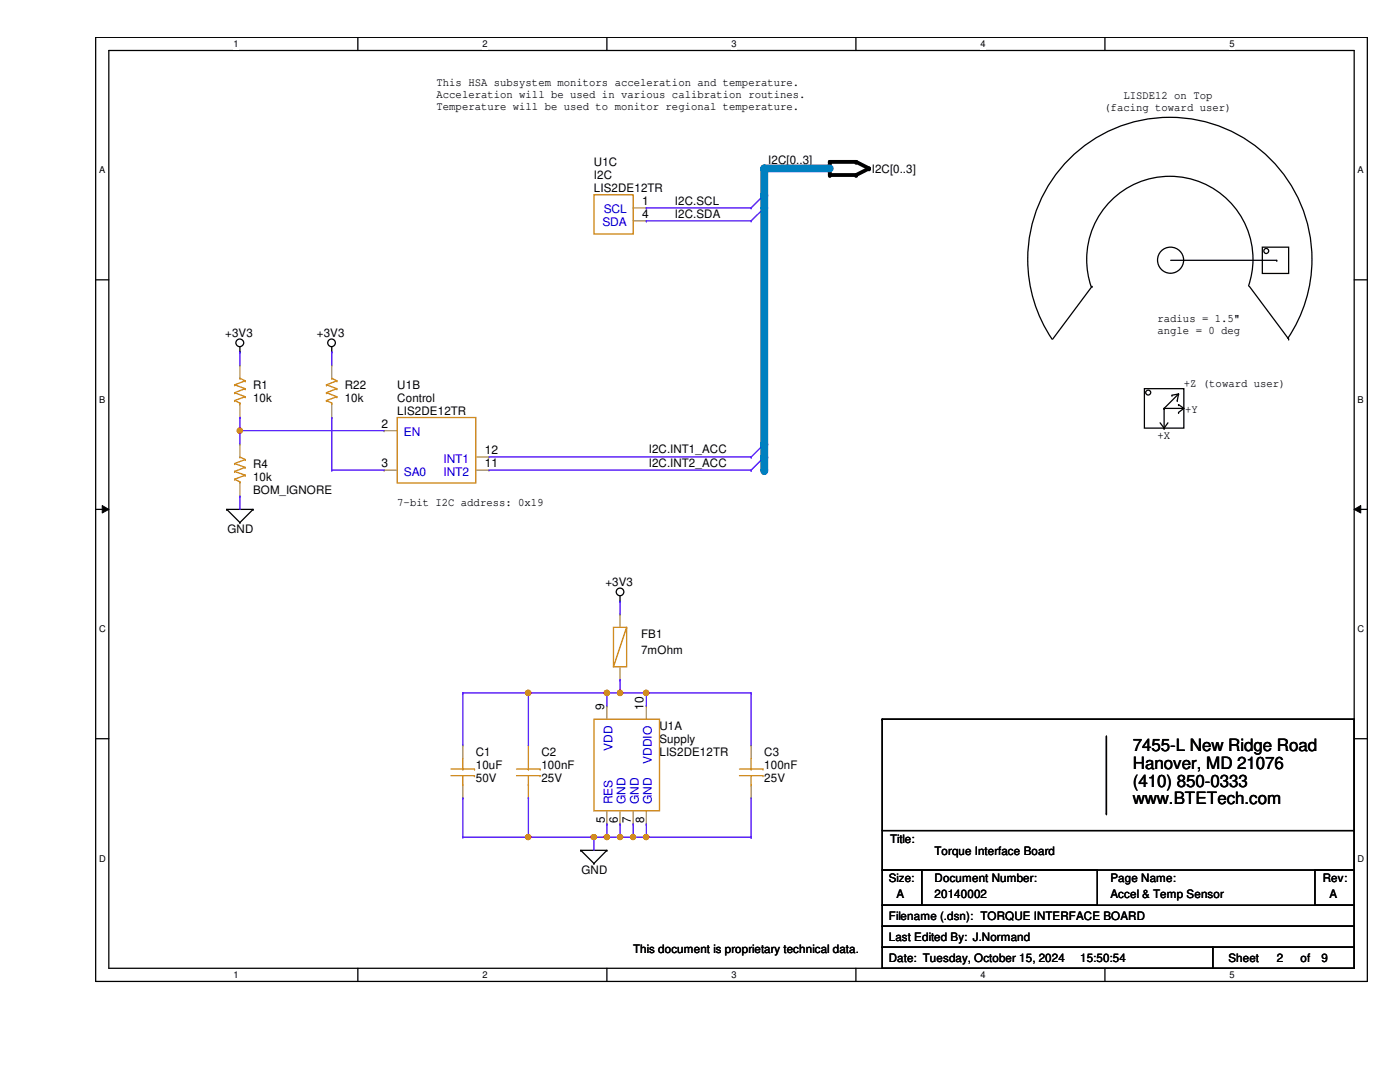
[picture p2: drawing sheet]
<svg xmlns="http://www.w3.org/2000/svg" width="279mm" height="216mm" viewBox="0 0 279 216" stroke-linecap="round" stroke-linejoin="round" font-family="sans-serif">
<path d="M19.1 7.5h253.8v188.3h-253.8zM21.7 10.1h248.6v183.1h-248.6z" fill="none" stroke="#000" stroke-width=".25"/>
<g fill="#fff">
<path d="M46.6 7.7h1v2.1h-1z"/>
<path d="M46.6 193.5h1v2.1h-1z"/>
</g>
<path d="M71.4 7.5v2.6M71.4 193.2v2.6" fill="none" stroke="#000" stroke-width=".25"/>
<g fill="#fff">
<path d="M96.3 7.7h1v2.1h-1z"/>
<path d="M96.3 193.5h1v2.1h-1z"/>
</g>
<path d="M121.1 7.5v2.6M121.1 193.2v2.6" fill="none" stroke="#000" stroke-width=".25"/>
<g fill="#fff">
<path d="M146 7.7h1v2.1h-1z"/>
<path d="M146 193.5h1v2.1h-1z"/>
</g>
<path d="M170.8 7.5v2.6M170.8 193.2v2.6" fill="none" stroke="#000" stroke-width=".25"/>
<g fill="#fff">
<path d="M195.7 7.7h1v2.1h-1z"/>
<path d="M195.7 193.5h1v2.1h-1z"/>
</g>
<path d="M220.5 7.5v2.6M220.5 193.2v2.6" fill="none" stroke="#000" stroke-width=".25"/>
<g fill="#fff">
<path d="M245.4 7.7h1v2.1h-1z"/>
<path d="M245.4 193.5h1v2.1h-1z"/>
<path d="M19.8 32.9h1.2v2.1h-1.2z"/>
<path d="M270.9 32.9h1.3v2.1h-1.3z"/>
<path d="M19.8 78.7h1.2v2.1h-1.2z"/>
<path d="M270.9 78.7h1.3v2.1h-1.3z"/>
</g>
<path d="M19.1 55.8h2.6M270.3 55.8h2.6" fill="none" stroke="#000" stroke-width=".25"/>
<g fill="#fff">
<path d="M19.8 124.5h1.3v2.1h-1.3z"/>
<path d="M270.9 124.5h1.3v2.1h-1.3z"/>
</g>
<path d="M19.1 101.6h2.6M270.3 101.6h2.6" fill="none" stroke="#000" stroke-width=".25"/>
<path d="M20.4 100.9l1.3 .7-1.3 .8zM270.3 101.6l1.3-.7v1.5z" fill="#000"/>
<path d="M20.4 100.9l1.3 .7-1.3 .8zM270.3 101.6l1.3-.7v1.5z" fill="none" stroke="#000" stroke-width=".2"/>
<g fill="#fff">
<path d="M19.8 170.3h1.3v2h-1.3z"/>
<path d="M270.9 170.3h1.3v2h-1.3z"/>
</g>
<g fill="none" stroke="#000" stroke-width=".25">
<path d="M217.9 57.1h.1M217.9 57.1l-7.8 10.5M233.6 51.9h21.2M249.2 57.1a16.6 16.6 0 0 0-15.8-21.9 16.6 16.6 0 0 0-15.6 22M249.3 57.1l7.9 10.5M251.9 49.3h5.3v5.3h-5.3zM254.8 51.9h.1M47.9 70.2h.1M47.9 69.2v1M66.2 70.2h.1M66.2 69.2v1M228.4 77.6h7.9v7.8h-7.9z"/>
<path d="M233.9 78.9h.1M235 79.9h.1M235.2 78.6h.1M235.2 78.6l-2.9 2.9M235.2 78.6l-.2 1.3M235.2 78.6l-1.3 .3M257 67.5a28.4 28.4 0 0 0-23.7-44.1 28.4 28.4 0 0 0-23.3 44.3M257.2 67.6h.1M231.5 84.4l.8 1M232.3 81.5h.1M232.3 85.4h.1M232.3 81.5v3.9"/>
<path d="M232.3 81.5h4M233.1 84.4l-.8 1M235.2 80.7h.1M235.2 82.3h.1M235.2 80.7l1.1 .8M236.3 81.5l-1.1 .8M45.3 101.6h.1M45.3 101.6h5.2M45.3 101.6l2.6 2.7M47.9 104.3h.1M50.5 101.6h.1M50.5 101.6l-2.6 2.7"/>
<path d="M123.7 120h.1M123.7 118.9v1.1M19.1 147.4h2.6M176.1 143.5h.1M176.1 143.5v22.2M176.1 143.5h94.2M220.8 146.9v15.4M270.3 143.5h.1M270.3 147.4h2.6M270.3 143.8v21.9M115.9 169.7h.1M115.9 169.7h5.2"/>
<path d="M115.9 169.7l2.6 2.6M118.5 172.3h.1M121.1 169.7h.1M121.1 169.7l-2.6 2.6M176.1 165.7h94.2v7.9h-94.2zM176.1 173.6h7.8v7h-7.8zM183.9 173.6h35.1v7h-35.1zM220.8 162.3h.1M262.4 173.6h7.9v7h-7.9zM270.3 165.7h.1M176.1 180.6h94.2v4.2h-94.2zM176.1 184.8h94.2v4.2h-94.2z"/>
<path d="M176.1 189h65.9v4.2h-65.9zM242 189h28.3v4.2h-28.3z"/>
<circle cx="233.6" cy="51.9" r="2.61"/>
<circle cx="252.7" cy="50.1" r=".5"/>
<circle cx="47.9" cy="68.4" r=".77"/>
<circle cx="66.2" cy="68.4" r=".76"/>
<circle cx="229.2" cy="78.3" r=".5"/>
<circle cx="123.7" cy="118.1" r=".76"/>
</g>
<path d="M165.6 32.3h5.3l2.5 1.3-2.5 1.3h-5.3z" fill="none" stroke="#000" stroke-width=".76"/>
<g fill="#000">
<circle cx="165.6" cy="32.3" r=".38"/>
<circle cx="165.6" cy="34.9" r=".38"/>
<circle cx="170.9" cy="32.3" r=".38"/>
<circle cx="170.9" cy="34.9" r=".38"/>
<circle cx="173.4" cy="33.6" r=".38"/>
</g>
<g fill="none" stroke="#4200ff" stroke-width=".25">
<path d="M152.5 38.9l-2.6 2.6M149.9 41.5h.1M149.9 44.1h.1M152.5 41.5l-2.6 2.6M47.9 83.3h.1M47.9 99h.1M47.9 85.9h.1M47.9 83.3v2.6M47.9 99v2.6M47.9 85.9h28.8M66.2 93.8h.1M66.2 83.3h.1"/>
<path d="M66.2 93.8h10.5M66.2 83.3v10.5M149.9 91.2h.1M149.9 93.8h.1M152.5 88.6l-2.6 2.6M152.5 91.2l-2.6 2.6"/>
</g>
<g fill="none" stroke="#cc8006" stroke-width=".25">
<path d="M118.5 38.9h7.9v7.8h-7.9zM46.8 79.9h.1M46.8 78.4h.1M46.8 76.8h.1M46.8 79.9l1.1 .5M46.8 78.4l2.1 .8M46.8 76.8l2.1 .8M47.9 75.5h.1M47.9 75.5l1 .5M48.9 79.2h.1M48.9 77.6h.1M48.9 76h.1"/>
<path d="M48.9 79.2l-2.1 .7M48.9 77.6l-2.1 .8M48.9 76l-2.1 .8M65.2 79.9h.1M65.2 78.4h.1M65.2 76.8h.1M65.2 79.9l1 .5M65.2 78.4l2 .8M65.2 76.8l2 .8M66.2 75.5h.1M66.2 75.5l1 .5M67.2 79.2h.1"/>
<path d="M67.2 77.6h.1M67.2 76h.1M67.2 79.2l-2 .7M67.2 77.6l-2 .8M67.2 76l-2 .8M46.8 95.6h.1M46.8 94.1h.1M46.8 92.5h.1M46.8 95.6l1.1 .5M46.8 94.1l2.1 .7M46.8 92.5l2.1 .8M47.9 91.2h.1"/>
<path d="M47.9 96.1h.1M47.9 80.4h.1M47.9 91.2l1 .5M47.9 80.4v.3M47.9 96.1v.3M48.9 94.8h.1M48.9 93.3h.1M48.9 91.7h.1M48.9 94.8l-2.1 .8M48.9 93.3l-2.1 .8M48.9 91.7l-2.1 .8M66.2 80.4h.1"/>
<path d="M66.2 80.4v.3M79.3 83.3h15.7v13.1h-15.7zM122.4 125.2h2.7v7.9h-2.7zM125.1 125.2h.1M125.1 125.2l-2.7 7.9M90 154.8h4.7M90 153.5h4.7M92.4 156.6h.1M92.4 153.5h.1M92.4 151.3v2.2M92.4 154.8v1.8M94.7 154.8h.1"/>
<path d="M94.7 153.5h.1M103.1 154.8h4.7M103.1 153.5h4.7M105.5 156.6h.1M105.5 153.5h.1M105.5 151.3v2.2M105.5 154.8v1.8M107.8 154.8h.1M107.8 153.5h.1M118.5 143.5h13.1v18.3h-13.1zM147.6 154.8h4.7M147.6 153.5h4.7"/>
<path d="M149.9 156.6h.1M149.9 153.5h.1M149.9 151.3v2.2M149.9 154.8v1.8M152.3 154.8h.1M152.3 153.5h.1"/>
</g>
<g fill="none" stroke="#a84" stroke-width=".25">
<path d="M126.4 41.5h2.6M126.4 44.1h2.6M129 41.5h.1M129 44.1h.1M47.9 72.9h.1M47.9 72.9v2.6M66.2 72.9h.1M66.2 72.9v2.6M47.9 88.6h.1M47.9 99h.1M47.9 83.3h.1M47.9 80.7v2.6"/>
<path d="M47.9 88.6v2.6M47.9 96.4v2.6M66.2 83.3h.1M66.2 80.7v2.6M76.7 93.8h.1M76.7 85.9h.1M76.7 93.8h2.6M76.7 85.9h2.6M95 93.8h2.6M95 91.2h2.6M97.6 93.8h.1M97.6 91.2h.1"/>
<path d="M123.7 135.6h.1M123.7 122.6h.1M123.7 122.6v2.6M123.7 133.1v2.5M92.4 148.7h.1M92.4 159.2h.1M92.4 148.7v2.6M92.4 156.6v2.6M105.5 148.7h.1M105.5 159.2h.1M105.5 148.7v2.6M105.5 156.6v2.6"/>
<path d="M121.1 140.9h.1M121.1 140.9v2.6M129 140.9h.1M129 140.9v2.6M149.9 148.7h.1M149.9 159.2h.1M149.9 148.7v2.6M149.9 156.6v2.6M121.1 164.4h.1M121.1 161.8v2.6M123.7 164.4h.1M123.7 161.8v2.6"/>
<path d="M126.4 164.4h.1M126.4 161.8v2.6M129 164.4h.1M129 161.8v2.6"/>
</g>
<circle cx="47.8" cy="85.9" r=".5" fill="#f00"/>
<circle cx="47.8" cy="85.9" r=".5" fill="none" stroke="#f00" stroke-width=".25"/>
<path d="M47.9 85.9h.1M47.9 85.9v2.7M118.5 167h2.6M121.1 164.4h.1M121.1 167h.1M121.1 164.4v2.6M126.4 164.4h.1M126.4 167h.1M126.4 164.4v2.6M129 164.4h.1M129 164.4v2.6h-2.6" fill="none" stroke="#4200ff" stroke-width=".25"/>
<circle cx="126.3" cy="167" r=".49" fill="#f00"/>
<circle cx="126.3" cy="167" r=".49" fill="none" stroke="#f00" stroke-width=".25"/>
<path d="M121.1 138.3h.1M121.1 138.3h2.6M121.1 138.3v2.6M129 138.3h.1M129 138.3h20.9M129 138.3v2.6M123.7 164.4h.1M123.7 167h.1M123.7 164.4v2.6M123.7 167h2.7" fill="none" stroke="#4200ff" stroke-width=".25"/>
<circle cx="128.9" cy="138.3" r=".51" fill="#f00"/>
<circle cx="128.9" cy="138.3" r=".51" fill="none" stroke="#f00" stroke-width=".25"/>
<g fill="none" stroke="#4200ff" stroke-width=".25">
<path d="M129 41.5h.1M129 44.1h.1M129 41.5h20.9M129 44.1h20.9M47.9 70.2h.1M47.9 70.2v2.7M97.6 91.2h52.3M97.6 93.8h52.3M149.9 91.2h.1M149.9 93.8h.1M123.7 120h.1M123.7 120v2.6"/>
<path d="M92.4 138.3h.1M92.4 138.3h28.7M92.4 138.3v10.4M105.5 138.3h.1M105.5 138.3v10.4M123.7 135.6h.1M123.7 135.6v2.7M149.9 138.3h.1M149.9 138.3v10.4M92.4 159.2h.1M92.4 159.2v7.8M105.5 159.2h.1"/>
<path d="M105.5 159.2v7.8h-13.1M149.9 159.2v7.8M92.4 167h.1M118.5 167h.1M118.5 167v2.7M149.9 167h.1"/>
</g>
<circle cx="121.1" cy="138.3" r=".51" fill="#f00"/>
<circle cx="121.1" cy="138.3" r=".51" fill="none" stroke="#f00" stroke-width=".25"/>
<circle cx="105.4" cy="138.3" r=".51" fill="#f00"/>
<circle cx="105.4" cy="138.3" r=".51" fill="none" stroke="#f00" stroke-width=".25"/>
<path d="M123.7 138.3h.1M123.7 138.3h5.3" fill="none" stroke="#4200ff" stroke-width=".25"/>
<circle cx="123.7" cy="138.3" r=".51" fill="#f00"/>
<circle cx="123.7" cy="138.3" r=".51" fill="none" stroke="#f00" stroke-width=".25"/>
<path d="M152.5 33.6v5.3" fill="none" stroke="#0080c0" stroke-width="1.6"/>
<circle cx="152.5" cy="33.6" r=".78" fill="#0080c0"/>
<path d="M152.5 38.9v2.6" fill="none" stroke="#0080c0" stroke-width="1.6"/>
<circle cx="152.5" cy="38.9" r=".78" fill="#0080c0"/>
<path d="M152.5 41.5v47.1" fill="none" stroke="#0080c0" stroke-width="1.6"/>
<circle cx="152.5" cy="88.6" r=".78" fill="#0080c0"/>
<path d="M152.5 33.6h13.1" fill="none" stroke="#0080c0" stroke-width="1.6"/>
<circle cx="152.5" cy="33.6" r=".78" fill="#0080c0"/>
<path d="M129 167h20.9M149.9 167h.1" fill="none" stroke="#4200ff" stroke-width=".25"/>
<circle cx="129" cy="167" r=".5" fill="#f00"/>
<circle cx="129" cy="167" r=".5" fill="none" stroke="#f00" stroke-width=".25"/>
<path d="M105.5 167h13M118.5 167h.1" fill="none" stroke="#4200ff" stroke-width=".25"/>
<circle cx="105.4" cy="167" r=".5" fill="#f00"/>
<circle cx="105.4" cy="167" r=".5" fill="none" stroke="#f00" stroke-width=".25"/>
<circle cx="118.5" cy="167" r=".5" fill="#f00"/>
<circle cx="118.5" cy="167" r=".5" fill="none" stroke="#f00" stroke-width=".25"/>
<path d="M121.1 167h2.6M123.7 167h.1" fill="none" stroke="#4200ff" stroke-width=".25"/>
<circle cx="121.1" cy="167" r=".5" fill="#f00"/>
<circle cx="121.1" cy="167" r=".5" fill="none" stroke="#f00" stroke-width=".25"/>
<circle cx="123.8" cy="167" r=".5" fill="#f00"/>
<circle cx="123.8" cy="167" r=".5" fill="none" stroke="#f00" stroke-width=".25"/>
<path d="M152.5 88.6v2.6" fill="none" stroke="#0080c0" stroke-width="1.6"/>
<circle cx="152.5" cy="91.2" r=".78" fill="#0080c0"/>
<path d="M152.5 91.2v2.6" fill="none" stroke="#0080c0" stroke-width="1.6"/>
<circle cx="152.5" cy="93.8" r=".78" fill="#0080c0"/>
<path d="M66.2 70.2h.1M66.2 70.2v2.7" fill="none" stroke="#4200ff" stroke-width=".25"/>
<circle cx="47.8" cy="85.9" r=".5" fill="#f00"/>
<circle cx="47.8" cy="85.9" r=".5" fill="none" stroke="#f00" stroke-width=".25"/>
<circle cx="126.3" cy="167" r=".49" fill="#f00"/>
<circle cx="126.3" cy="167" r=".49" fill="none" stroke="#f00" stroke-width=".25"/>
<circle cx="128.9" cy="138.3" r=".51" fill="#f00"/>
<circle cx="128.9" cy="138.3" r=".51" fill="none" stroke="#f00" stroke-width=".25"/>
<circle cx="121.1" cy="138.3" r=".51" fill="#f00"/>
<circle cx="121.1" cy="138.3" r=".51" fill="none" stroke="#f00" stroke-width=".25"/>
<circle cx="105.4" cy="138.3" r=".51" fill="#f00"/>
<circle cx="105.4" cy="138.3" r=".51" fill="none" stroke="#f00" stroke-width=".25"/>
<circle cx="123.7" cy="138.3" r=".51" fill="#f00"/>
<circle cx="123.7" cy="138.3" r=".51" fill="none" stroke="#f00" stroke-width=".25"/>
<circle cx="129" cy="167" r=".5" fill="#f00"/>
<circle cx="129" cy="167" r=".5" fill="none" stroke="#f00" stroke-width=".25"/>
<circle cx="105.4" cy="167" r=".5" fill="#f00"/>
<circle cx="105.4" cy="167" r=".5" fill="none" stroke="#f00" stroke-width=".25"/>
<circle cx="118.5" cy="167" r=".5" fill="#f00"/>
<circle cx="118.5" cy="167" r=".5" fill="none" stroke="#f00" stroke-width=".25"/>
<circle cx="121.1" cy="167" r=".5" fill="#f00"/>
<circle cx="121.1" cy="167" r=".5" fill="none" stroke="#f00" stroke-width=".25"/>
<circle cx="123.8" cy="167" r=".5" fill="#f00"/>
<circle cx="123.8" cy="167" r=".5" fill="none" stroke="#f00" stroke-width=".25"/>
<g font-size="3.4">
<text x="226.1" y="149.9">7455-L New Ridge Road</text>
<text x="226.1" y="153.5">Hanover, MD 21076</text>
<text x="226.1" y="157">(410) 850-0333</text>
<text x="226.1" y="160.5">www.BTETech.com</text>
</g>
<g font-size="2.4">
<text x="128.2" y="40.9">1</text>
<text x="128.2" y="43.5">4</text>
<text x="76.2" y="85.4">2</text>
<text x="76.2" y="93.3">3</text>
<text x="96.8" y="93.3">11</text>
<text x="96.8" y="90.6">12</text>
<text x="120.6" y="141.7" transform="rotate(-90 120.6 141.7)">9</text>
<text x="128.4" y="141.7" transform="rotate(-90 128.4 141.7)">10</text>
</g>
<g font-size="2.4" fill="#00c">
<text x="120.2" y="45.2">SDA</text>
<text x="120.5" y="42.6">SCL</text>
<text x="80.6" y="87">EN</text>
<text x="80.6" y="94.9">SA0</text>
<text x="88.5" y="94.9">INT2</text>
<text x="88.5" y="92.3">INT1</text>
<text x="122.2" y="149.9" transform="rotate(-90 122.2 149.9)">VDD</text>
<text x="130.1" y="152.4" transform="rotate(-90 130.1 152.4)">VDDIO</text>
<text x="122.2" y="160.5" transform="rotate(-90 122.2 160.5)">RES</text>
<text x="124.8" y="160.5" transform="rotate(-90 124.8 160.5)">GND</text>
<text x="127.5" y="160.5" transform="rotate(-90 127.5 160.5)">GND</text>
<text x="130.1" y="160.5" transform="rotate(-90 130.1 160.5)">GND</text>
</g>
<g font-size="2.3">
<text x="87.1" y="17.2">This HSA subsystem monitors acceleration and temperature.</text>
<text x="87.1" y="19.6">Acceleration will be used in various calibration routines.</text>
<text x="87.1" y="21.9">Temperature will be used to monitor regional temperature.</text>
<text x="220.4" y="22.1">(facing toward user)</text>
<text x="224.2" y="19.8">LISDE12 on Top</text>
<text x="118.5" y="33.1">U1C</text>
<text x="118.5" y="35.8">I2C</text>
<text x="153.3" y="32.8">I2C[0..3]</text>
<text x="174" y="34.5">I2C[0..3]</text>
<text x="118.5" y="38.4">LIS2DE12TR</text>
<text x="134.7" y="41">I2C.SCL</text>
<text x="134.7" y="43.6">I2C.SDA</text>
<text x="231" y="64.3">radius = 1.5&quot;</text>
<text x="45" y="67.2">+3V3</text>
<text x="63.2" y="67.2">+3V3</text>
<text x="231" y="66.6">angle = 0 deg</text>
<text x="50.5" y="77.6">R1</text>
<text x="68.8" y="77.6">R22</text>
<text x="79.3" y="77.6">U1B</text>
<text x="236.3" y="77.1">+Z (toward user)</text>
<text x="50.5" y="80.3">10k</text>
<text x="68.8" y="80.3">10k</text>
<text x="79.3" y="82.9">LIS2DE12TR</text>
<text x="79.3" y="80.3">Control</text>
<text x="236.5" y="82.3">+Y</text>
<text x="231" y="87.6">+X</text>
<text x="50.5" y="93.3">R4</text>
<text x="50.5" y="96">10k</text>
<text x="129.5" y="90.5">I2C.INT1_ACC</text>
<text x="129.5" y="93.1">I2C.INT2_ACC</text>
<text x="50.5" y="98.6">BOM_IGNORE</text>
<text x="79.3" y="100.9">7-bit I2C address: 0x19</text>
<text x="45.4" y="106.4">GND</text>
<text x="120.8" y="116.9">+3V3</text>
<text x="127.9" y="127.3">FB1</text>
<text x="127.9" y="130.5">7mOhm</text>
<text x="131.6" y="145.7">U1A</text>
<text x="131.6" y="148.3">Supply</text>
<text x="95" y="150.9">C1</text>
<text x="95" y="153.5">10uF</text>
<text x="108" y="150.9">C2</text>
<text x="108" y="153.5">100nF</text>
<text x="131.6" y="150.9">LIS2DE12TR</text>
<text x="152.5" y="150.9">C3</text>
<text x="152.5" y="153.5">100nF</text>
<text x="95" y="156.1">50V</text>
<text x="108" y="156.1">25V</text>
<text x="152.5" y="156.1">25V</text>
<text x="120.7" y="164.2" transform="rotate(-90 120.7 164.2)">5</text>
<text x="123.3" y="164.2" transform="rotate(-90 123.3 164.2)">6</text>
<text x="125.9" y="164.2" transform="rotate(-90 125.9 164.2)">7</text>
<text x="128.5" y="164.2" transform="rotate(-90 128.5 164.2)">8</text>
<text x="177.6" y="168.1">Title:</text>
<text x="186.5" y="170.5">Torque Interface Board</text>
<text x="116" y="174.5">GND</text>
<text x="177.4" y="176">Size:</text>
<text x="178.9" y="179.2">A</text>
<text x="186.5" y="179.2">20140002</text>
<text x="186.5" y="176">Document Number:</text>
<text x="221.6" y="179.2">Accel &amp; Temp Sensor</text>
<text x="221.6" y="176">Page Name:</text>
<text x="264" y="176">Rev:</text>
<text x="265.3" y="179.2">A</text>
<text x="177.4" y="183.6">Filename (.dsn): TORQUE INTERFACE BOARD</text>
<text x="126.4" y="190.1">This document is proprietary technical data.</text>
<text x="177.4" y="187.8">Last Edited By: J.Normand</text>
<text x="177.4" y="192">Date: Tuesday, October 15, 2024</text>
<text x="215.6" y="192">15:50:54</text>
<text x="245.2" y="192">Sheet</text>
<text x="254.8" y="192">2</text>
<text x="259.5" y="192">of</text>
<text x="263.7" y="192">9</text>
</g>
<g font-size="1.9">
<text x="46.6" y="9.4">1</text>
<text x="96.3" y="9.4">2</text>
<text x="146" y="9.4">3</text>
<text x="195.7" y="9.4">4</text>
<text x="245.4" y="9.4">5</text>
<text x="19.8" y="34.6">A</text>
<text x="270.9" y="34.6">A</text>
<text x="19.8" y="80.3">B</text>
<text x="270.9" y="80.3">B</text>
<text x="19.8" y="126.2">C</text>
<text x="270.9" y="126.2">C</text>
<text x="19.8" y="171.9">D</text>
<text x="270.9" y="171.9">D</text>
<text x="46.6" y="195.2">1</text>
<text x="96.3" y="195.2">2</text>
<text x="146" y="195.2">3</text>
<text x="195.7" y="195.2">4</text>
<text x="245.4" y="195.2">5</text>
</g>
</svg>
